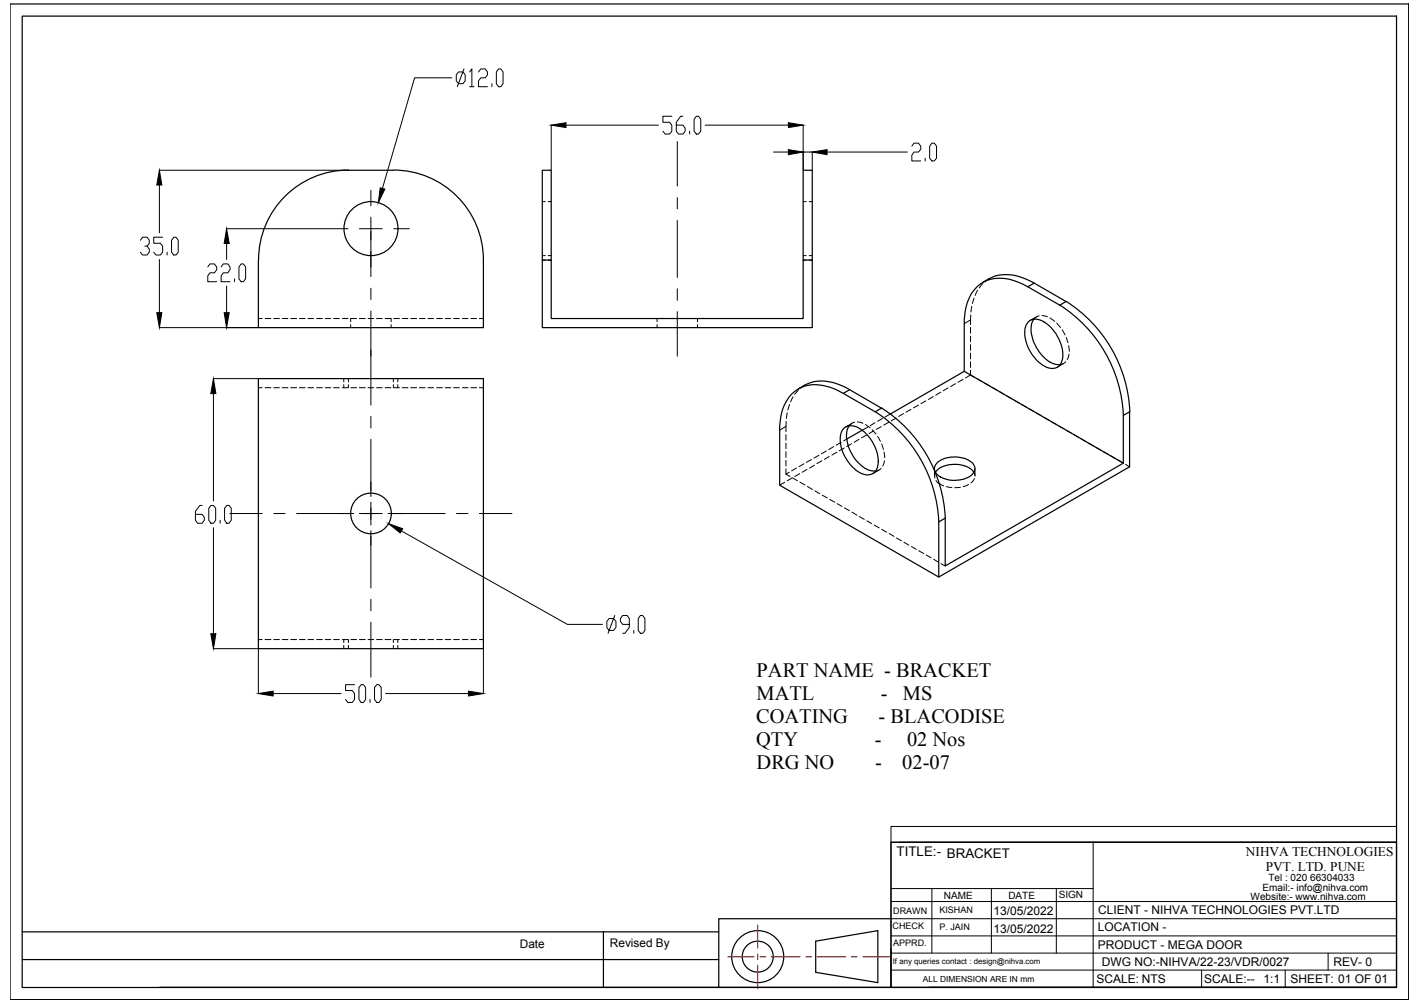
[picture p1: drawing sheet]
<svg xmlns="http://www.w3.org/2000/svg" width="297mm" height="210mm" viewBox="0 0 297 210" stroke-linecap="round" stroke-linejoin="round" font-family="sans-serif">
<!-- layer: 0 -->
<g fill="none" stroke="#000" stroke-width=".25">
<path d="M2.1 .8h292.6v208.4h-292.6zM4.6 3.4h287.5v203.3h-287.5zM82.3 35.6h-9.4a18.8 18.8 0 0 0-18.8 18.8M82.3 35.6a18.8 18.8 0 0 1 18.8 18.8M54 54.4v14.2h47.1v-14.2M113.4 54.4h1.9v12.3h52.7v-12.3h1.9v14.2h-56.5zM113.4 54.4v-18.8h1.9v18.8M168 54.4v-18.8h1.9v18.8M205.6 59.1a8.8 8.8 0 0 1 9.3-.6l1.5 .8M54 79.2h47.1v56.5h-47.1zM215 60l1.4-.7 6.6 3.8-1.3 .8M215.2 67.3a2.8 2.8 0 0 1 3.5 .3 8.4 8.4 0 0 1 3.5 7.6 2.26 2.26 0 0 1-3.6 1.5 8.3 8.3 0 0 1-4.1-8.2z"/>
<path d="M216.3 66.8a5.1 5.1 0 0 0 0 4.9 8.9 8.9 0 0 0 3.4 4.1M219.7 75.8l.8 .3 1.3 .2M221.7 63.8a28.9 28.9 0 0 1 13.3 23.1M221.7 63.9l-6.7-3.9a10 10 0 0 0-8.6-1.3 8.1 8.1 0 0 0-4.6 7.4l-.1 11.6M223 63.1a28.9 28.9 0 0 1 13.3 23M167 81.4a8.7 8.7 0 0 1 9.3-.6l1.4 .8M176.3 89.9a2.82 2.82 0 0 1 4.1 .2 8.1 8.1 0 0 1 3.1 7.7 2.27 2.27 0 0 1-3.5 1.2 8.2 8.2 0 0 1-4-8.5zM176.4 82.3l1.3-.7 6.7 3.8-1.3 .8-6.7-3.9a10 10 0 0 0-8.6-1.3 8.3 8.3 0 0 0-4.6 7.4l-.1 13.1 33.3 19.3v-11.6M177.7 89.1a5.1 5.1 0 0 0 0 5 7.7 7.7 0 0 0 4.6 4.4l.8 .1M180.4 90l-3.3 1.9M183.1 86.1a28.9 28.9 0 0 1 13.3 23.1M184.4 85.4a28.9 28.9 0 0 1 13.3 23"/>
<path d="M186.3 86.6l15.4-8.9 33.3 19.2M195.7 98.8a5.4 5.4 0 0 1 5.6-1.4 3.9 3.9 0 0 1 2.4 1.4M196.2 96.7a6 6 0 0 1 7.4 .4 1.83 1.83 0 0 1-1.2 2.8 6 6 0 0 1-6.5-.8 1.68 1.68 0 0 1 .3-2.4zM197.7 108.4v10l37.3-21.5v-10l1.3-.7v11.5l-39.9 23.1M197.7 108.4l-1.3 .8M186.4 176.3h105.7v30.3h-105.7zM4.6 195h145.8M126.2 195v11.7M170.6 197l13-2.2v10.8l-13-2.1zM186.4 192.3h-36v14.3h-117M4.6 200.8h145.8M150.4 206.6h36"/>
<path d="M194.3 206.6h97.8"/>
<circle cx="77.6" cy="47.8" r="5.7"/>
<circle cx="77.6" cy="107.4" r="4.3"/>
<circle cx="158.5" cy="200.2" r="5.4"/>
<circle cx="158.5" cy="200.2" r="3.2"/>
</g>
<g fill="none" stroke="#000" stroke-width=".21">
<path d="M94.5 16.3h-7.8l-6.7 23.1M95.9 15.1h.9l.5 .5v1.3l-.5 .6h-.9l-.5-.6v-1.3zM97.1 14.4l-1.4 3.7M98.2 15.1l.5-.7v3.7M98.2 18.1h1M100.1 15.1l.5-.7h.9l.5 .7v.5l-.5 .7h-.9l-.5 .6v1.2h1.9M102.9 17.5v.6M104.3 14.4h.5l.4 .7v2.4l-.4 .6h-.5l-.5-.6v-2.4zM33.3 35.6h39.5M33.3 38.7v10M77.6 39.8v3.3M115.3 26.2v9.3"/>
<path d="M118.4 26.2h19.3M140.5 24.3h-1.8v1.3h1.4l.4 .6v1.3l-.4 .6h-1l-.4-.6M141.7 29.6v9.3M142.9 24.3h-.5l-.9 1.3v1.9l.4 .6h1l.4-.6v-.7l-.4-.6h-1.4M144.3 27.5v.6M145.7 24.3h.4l.5 .7v2.5l-.5 .6h-.4l-.5-.6v-2.5zM147.5 26.2h17.4M161.8 31.8h3.1M168 26.2v9.3M168 31.8h1.9v3.7M173 31.8h16.8M190.7 30.6l.5-.6h.9l.5 .6v.6l-.5 .6h-.9l-.5 .7v1.2h1.9"/>
<path d="M193.5 33.1v.6M194.9 30h.5l.5 .6v2.5l-.5 .6h-.5l-.4-.6v-2.5zM29.4 50.3l.4-.7h1l.4 .7v.6l-.4 .6h-.5M30.8 51.5l.4 .6v.7l-.4 .6h-1l-.4-.6M33.3 54.3v11.1M34 49.6h-1.8v1.3h1.4l.4 .6v1.3l-.4 .6h-1l-.4-.6M35 52.8v.6M36.4 49.6h.4l.5 .7v2.5l-.5 .6h-.4l-.5-.6v-2.5zM43.5 55.9l.4-.7h1l.4 .7v.6l-.4 .6h-1l-.4 .6v1.3h1.8M46.3 55.9l.4-.7h1l.4 .7v.6l-.4 .6h-1l-.4 .6v1.3h1.8M47.4 47.9h22.1M47.4 51v3.3"/>
<path d="M47.4 59.9v5.5M49.1 58.4v.6M50.4 55.2h.5l.5 .7v2.5l-.5 .6h-.5l-.4-.6v-2.5zM69.5 47.9h3.3M77.6 45.5v2.4h-2.4M77.6 48.5v9.4M80 47.9h-2.4v2.3M82.4 47.9h3.2M113.4 54.4h.7M113.4 53.5h.7M113.4 42.2h.7M114.7 54.4h.6"/>
<path d="M114.7 53.5h.6M114.7 42.2h.6M141.7 41.3v2.4M141.7 46.1v12M168 54.4h.6M168 53.5h.6M168 42.2h.6M169.3 54.4h.6M169.3 53.5h.6M169.3 42.2h.6M205.6 59.3l-.8 1M206.9 58.3l-.8 .7"/>
<path d="M33.3 68.6h20.7M44.6 79.2h9.4M54 66.7h.8M55.4 66.7h1.3M57.3 66.7h1.1M59 66.7h1.2M60.8 66.7h1.2M62.6 66.7h1.2M64.4 66.7h1.2M66.2 66.7h1.2M68 66.7h1.2M69.8 66.7h1.2"/>
<path d="M71.6 66.7h1.2M71.9 79.2v.7M72.9 79.2v.7M73.3 67.9v.7M74.6 66.7h-1.2l-.1 .6M75.2 66.7h1.2M77 66.7h1.2M77.6 60.3v2.4M77.6 65.1v19.7M78.8 66.7h1.2M80.5 66.7h1.3v.6M81.8 67.9v.7"/>
<path d="M82.3 79.2v.7M82.4 66.7h1.2M83.2 79.2v.7M84.1 66.7h1.2M85.9 66.7h1.3M87.7 66.7h1.2M89.5 66.7h1.2M91.3 66.7h1.2M93.1 66.7h1.2M94.9 66.7h1.2M96.7 66.7h1.2M98.5 66.7h1.2"/>
<path d="M100.3 66.7h.8M137.4 66.7v.6M137.4 67.9v.7M141.7 60.4v2.5M141.7 65.2v9.3M145.9 66.7v.6M145.9 67.9v.7M201.5 79.4l-1.1 .6M203 77.5v1l.9 .5M203 67v.9M203 68.5v1.2M203 70.3v1.2"/>
<path d="M203 72.1v1.2M203 73.9v1.2M203 75.7v1.2M203 78.5l-1 .6M203.1 65.9l-.1 1.1-1.3 .7M203.3 64.1l-.2 1.2M203.7 62.4l-.3 1.1M204.4 79.3l1 .6M204.5 60.8l-.5 1M216.9 66.3l-1.4 .7M217.4 66.1l-.5 .1-.6 .6M218 66l1.1 .3"/>
<path d="M219.7 66.5l.9 .8M221.1 67.6l.7 1M222.2 69l.6 1.1M222.5 76.1l-1.3 .7M222.9 75.7l-.4 .4-.8 .2M223 70.6l.4 1.1M223.5 72.3l.2 1.2M223.6 74.1l-.3 1.2M44.6 82.4v22.4M54 81.1h.8M55.4 81.1h1.3M57.3 81.1h1.1"/>
<path d="M59 81.1h1.2M60.8 81.1h1.2M62.6 81.1h1.2M64.4 81.1h1.2M66.2 81.1h1.2M68 81.1h1.2M69.8 81.1h1.2M71.6 81.1h1.2M71.9 80.5v.6M72.9 80.5v.6M73.4 81.1h1.2M75.2 81.1h1.2"/>
<path d="M77 81.1h1.2M77.6 87.2v2.4M77.6 91.9v12M78.8 81.1h1.2M80.5 81.1h1.3M82.3 80.5v.6M82.4 81.1h1.2M83.2 80.5v.6M84.1 81.1h1.2M85.9 81.1h1.3M87.7 81.1h1.2M89.5 81.1h1.2"/>
<path d="M91.3 81.1h1.2M93.1 81.1h1.2M94.9 81.1h1.2M96.7 81.1h1.2M98.5 81.1h1.2M100.3 81.1h.8M164.4 99.2l.9 .5M164.4 89.2v1.2M164.4 91v1.1M164.4 92.7v1.2M164.4 94.5v1.2M164.4 96.3v1.2"/>
<path d="M164.4 98.1v1.1M164.5 88.2l-.1 1-1.3 .8M164.7 86.4l-.2 1.2M165.1 98.8l-.7 .4M165.1 84.7l-.3 1.1M165.9 83l-.5 1.1M166.6 97.9l-1 .6M167 81.6l-.8 .9M167.3 99.1l-1.1 .6M168.2 97.1l-1 .5M168.3 80.6l-.8 .6M168.8 98.2l-1 .6"/>
<path d="M169.7 96.2l-1 .6M170.4 97.4l-1 .5M171.3 95.3l-1 .6M171.9 96.4l-1 .6M172.8 94.4l-1 .6M173.5 95.5l-1 .6M174.4 93.5l-1.1 .6M175 94.6l-1 .6M176 92.6l-1.1 .6M176.6 93.8l-1.1 .5M177.1 91.9l-.6 .4M178.1 92.9l-1 .6"/>
<path d="M178.3 88.6l-1.4 .8M178.8 88.4l-.5 .1-.6 .6M179.4 88.3l1.1 .3M179.7 91.9l-1 .7M181 88.8l1 .7M181.3 91l-1.1 .6M181.5 89.4l-1.1 .6M182.4 89.9l.8 .9M182.8 90.2l-1 .5M183 88.5l-1 .6M183.6 91.3l.6 1.1M183.9 98.4l-1.3 .7"/>
<path d="M184.3 98l-1.1 .6M184.3 89.3l-1 .6M184.4 92.9l.4 1.2M184.6 87.6l-1 .6M184.9 94.6l.2 1.2M185 96.4l-.4 1.1M185.9 88.4l-1 .6M186.3 86.6l-1.2 .7M187.5 87.5l-1.1 .6M189 86.6l-1 .6M190.6 85.7l-1.1 .6M192.1 84.8l-1 .6"/>
<path d="M193.7 83.9l-1.1 .6M195.2 83l-1 .6M195.5 98.1v1.5M195.7 98.8l-.1 1.2M196.8 82.1l-1.1 .6M198.3 81.2l-1 .6M199.9 80.3l-1 .6M203.9 98.1v1.5l-.2-.8M205.9 80.2l1.1 .6M207.5 81.1l1 .5M209.1 81.9l1 .7M210.6 82.9l1.1 .6"/>
<path d="M212.2 83.8l1 .6M213.7 84.7l1 .5M215.3 85.5l1 .6M216.8 86.4l1.1 .6M218.4 87.4l1 .6M219.9 88.3l1.1 .5M221.5 89.1l1 .6M223 90l1.1 .6M224.6 90.9l1 .6M226.1 91.8l1.1 .6M227.7 92.7l1 .6M229.3 93.6l1 .6"/>
<path d="M230.8 94.5l1 .6M232.4 95.4l1 .6M233.9 96.3l1 .6M235.4 97.2l.9 .5M42.3 105.8h-.5l-.9 1.2v1.9l.4 .6h1l.4-.6v-.6l-.4-.7h-1.4M44.1 105.8h.5l.5 .6v2.5l-.5 .6h-.5l-.4-.6v-2.5zM44.6 110.4v22.2M46 108.9v.6M47.4 105.8h.5l.5 .6v2.5l-.5 .6h-.5l-.4-.6v-2.5zM48.1 107.5h6.7M57.3 107.5h2.3M62 107.5h12"/>
<path d="M76.4 107.5h2.4M77.6 105.1v2.4h-2.4M77.6 106.3v2.4M77.6 111.1v11.9M80 107.5h-2.4v2.4M81.2 107.5h11.9M84 111.1l34.7 19.6h7.3M95.5 107.5h2.4M100.3 107.5h6.8M164.2 100.9l-1.1 .6M165.7 100l-1 .6M165.8 100l1 .6"/>
<path d="M167.3 100.9l1.1 .6M168.9 101.8l1.1 .6M170.5 102.7l1 .6M172 103.6l1 .6M173.6 104.5l1 .6M175.1 105.4l1 .6M176.6 106.3l1.1 .6M178.2 107.2l1.1 .6M179.8 108.1l1 .6M181.3 109l1.1 .6M182.9 109.9l1 .6M184.4 110.8l1 .6"/>
<path d="M186 111.7l1 .6M187.5 112.6l1.1 .6M189.1 113.5l1 .6M190.7 114.4l1 .6M192.2 115.3l1 .6M193.7 116.1l1.1 .6M195.3 117l1 .7M195.8 100.6l.6 .6 1 .5M196.8 118l.9 .4M197.9 101.8l1.2 .3M200.9 102l-1.2 .1M202.6 101.4l-1.1 .4"/>
<path d="M203.8 100.1l-.7 1M44.6 135.7h9.4M54 133.8h.8M54 135.8v9.3M55.4 133.8h1.3M57.3 133.8h1.1M59 133.8h1.2M60.8 133.8h1.2M62.6 133.8h1.2M64.4 133.8h1.2M66.2 133.8h1.2M68 133.8h1.2"/>
<path d="M69.8 133.8h1.2M71.6 133.8h1.2M71.9 133.8v.7M71.9 135.1v.6M72.9 133.8v.7M72.9 135.1v.6M73.4 133.8h1.2M75.2 133.8h1.2M77 133.8h1.2M77.6 125.4v2.4M77.6 130.2v11.5M78.8 133.8h1.2"/>
<path d="M80.5 133.8h1.3M82.3 133.8v.7M82.3 135.1v.6M82.4 133.8h1.2M83.2 133.8v.7M83.2 135.1v.6M84.1 133.8h1.2M85.9 133.8h1.3M87.7 133.8h1.2M89.5 133.8h1.2M91.3 133.8h1.2M93.1 133.8h1.2"/>
<path d="M94.9 133.8h1.2M96.7 133.8h1.2M98.5 133.8h1.2M100.3 133.8h.8M101.1 135.8v9.3M127.4 129.4h.9l.5 .6v1.3l-.5 .6h-.9l-.5-.6v-1.3zM128.6 128.8l-1.4 3.7M131.6 130.7h-1.4l-.4-.7v-.6l.4-.6h1l.4 .6v1.9l-.9 1.2h-.5M132.6 131.9v.6M134 128.8h.4l.5 .6v2.5l-.5 .6h-.4l-.5-.6v-2.5zM57.1 145.1h14.3M74.2 143.3h-1.9v1.2h1.4l.5 .6v1.3l-.5 .6h-.9l-.5-.6"/>
<path d="M75.6 143.3h.4l.5 .6v2.5l-.5 .6h-.4l-.5-.6v-2.5zM77.4 146.4v.6M78.8 143.3h.5l.4 .6v2.5l-.4 .6h-.5l-.5-.6v-2.5zM80.7 145.1h17.3M186.4 173h105.7v3.3h-105.7zM186.4 176.3v30.3M188.2 176.3h103.9M228.7 176.3v30.3M186.4 199.5h105.7M186.4 195.9h105.7M186.4 192.3h105.7M186.4 188.7h105.7"/>
<path d="M186.4 186h42.3M194.9 186v13.5M207.4 186v13.5M221 186v13.5M277.8 199.5v3.5M186.4 203h105.7M251.4 203v3.6M268.8 203v3.6"/>
</g>
<g fill="#000" stroke="#000" stroke-width=".21">
<path d="M33.3 35.6l.6 3.1h-1.1zM79.5 39.3l1 .3-1.4 2.8zM115.3 26.2l3.1-.5v1zM164.9 31.3l3.1 .5-3.1 .6zM164.9 25.7l3.1 .5-3.1 .5zM169.9 31.8l3.1-.5v1.1zM47.4 47.9l.5 3.1h-1zM32.8 65.4h1.1l-.6 3.2zM46.9 65.4h1l-.5 3.2zM44.6 79.2l.6 3.2h-1.1zM81.3 109.6l2.9 1-.5 .9zM44.1 132.6h1.1l-.6 3.1z"/>
<path d="M54 145.1l3.1-.5v1.1zM98 144.6l3.1 .5-3.1 .6z"/>
</g>
<path d="M158.5 193.6v4.8M158.5 199.6v1.2M152.3 200.2h5.5M158.5 202v4.9M159 200.2h1.2M161.4 200.2h5.9M168.6 200.2h1.1M170.9 200.2h6M178.1 200.2h1.2M180.5 200.2h5.5" fill="none" stroke="#f00" stroke-width=".25"/>
<g font-size="4.3">
<text x="158.3" y="141.7">PART NAME - BRACKET</text>
<text x="158.3" y="146.5">MATL</text>
<text x="184.2" y="146.5">-</text>
<text x="188.9" y="146.5">MS</text>
<text x="158.2" y="151.3">COATING</text>
<text x="183.8" y="151.3">- BLACODISE</text>
<text x="158.2" y="156.2">QTY</text>
<text x="158.3" y="160.9">DRG NO</text>
<text x="183" y="156.2">-</text>
<text x="183.1" y="160.9">-</text>
<text x="188.7" y="160.9">02-07</text>
<text x="189.7" y="156.2">02 Nos</text>
</g>
<g font-size="2.8">
<text x="187.6" y="179.2">TITLE:- BRACKET</text>
<text x="260.6" y="179.1">NIHVA TECHNOLOGIES</text>
<text x="264.8" y="182.3">PVT. LTD. PUNE</text>
</g>
<g font-size="2.5">
<text x="207.8" y="191.6">13/05/2022</text>
<text x="229.7" y="191.3">CLIENT - NIHVA TECHNOLOGIES PVT.LTD</text>
<text x="207.8" y="195.2">13/05/2022</text>
<text x="229.6" y="194.9">LOCATION -</text>
<text x="108.7" y="198.5">Date</text>
<text x="127.6" y="198.2">Revised By</text>
<text x="229.6" y="198.5">PRODUCT - MEGA DOOR</text>
<text x="230.5" y="202.1">DWG NO:-NIHVA/22-23/VDR/0027</text>
<text x="279" y="202.1">REV- 0</text>
<text x="229.3" y="205.7">SCALE: NTS</text>
<text x="251.9" y="205.7">SCALE:--</text>
<text x="264.3" y="205.7">1:1</text>
<text x="269.9" y="205.7">SHEET: 01 OF 01</text>
</g>
<g font-size="2.1">
<text x="265.3" y="184.4">Tel : 020 66304033</text>
<text x="197.4" y="188.1">NAME</text>
<text x="210.9" y="188.2">DATE</text>
<text x="221.5" y="188">SIGN</text>
<text x="261.6" y="188.4">Website:- www.nihva.com</text>
<text x="264.1" y="186.5">Email:- info@nihva.com</text>
</g>
<g font-size="1.9">
<text x="186.8" y="191.2">DRAWN</text>
<text x="196.5" y="191.1">KISHAN</text>
<text x="186.7" y="194.4">CHECK</text>
<text x="186.8" y="198">APPRD.</text>
<text x="196.5" y="194.7">P. JAIN</text>
</g>
<text font-size="1.8" x="193" y="205.4">ALL DIMENSION ARE IN mm</text>
<text font-size="1.6" x="186.8" y="201.7">If any queries contact : design@nihva.com</text>
</svg>
